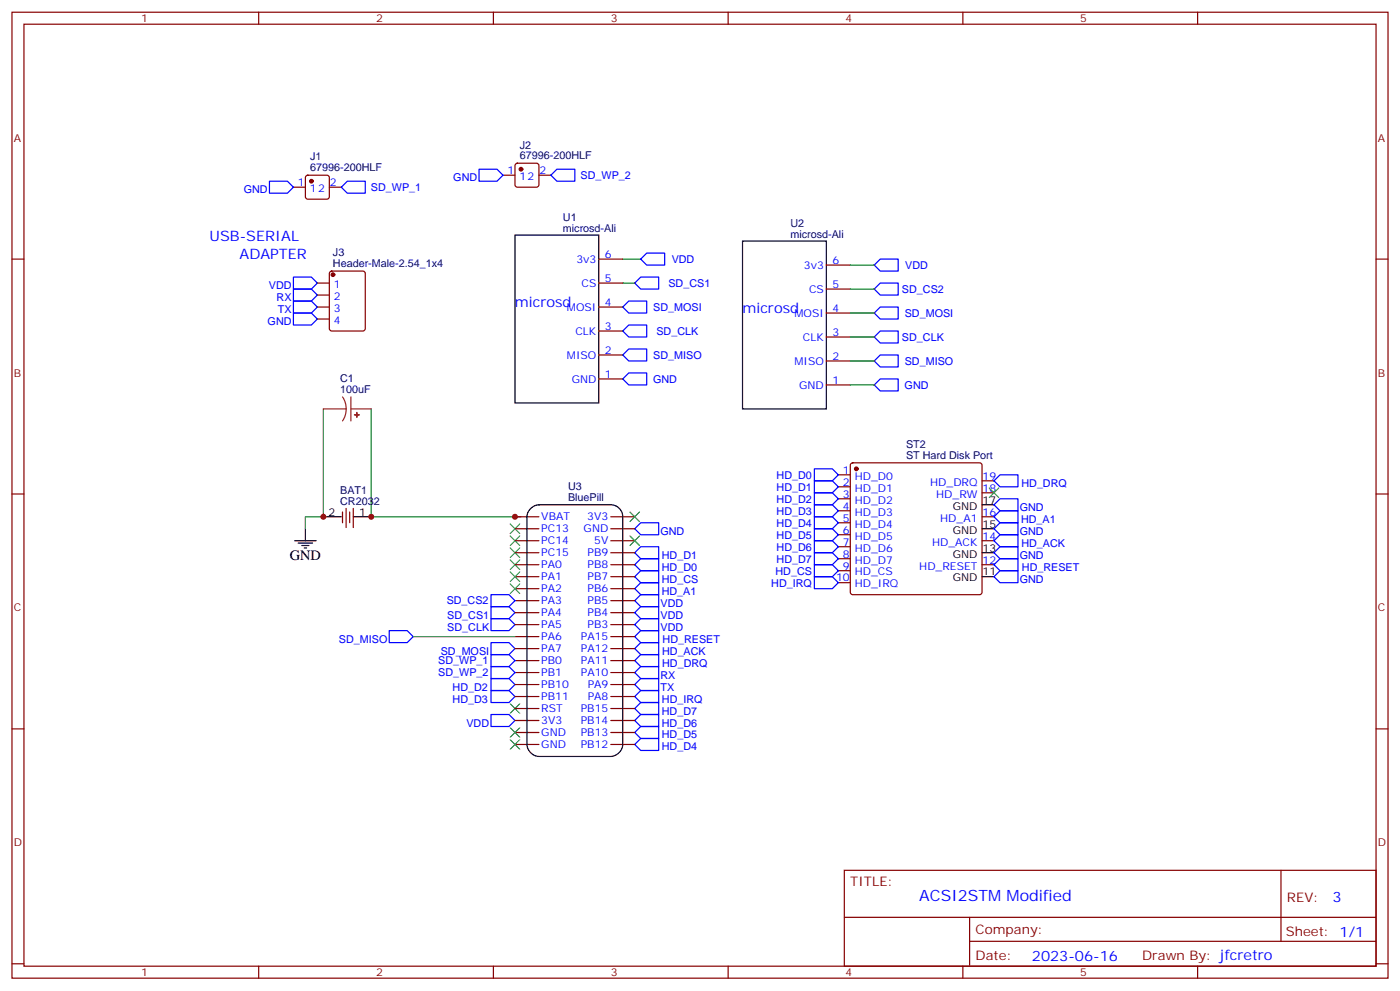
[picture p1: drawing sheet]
<svg xmlns="http://www.w3.org/2000/svg" width="412mm" height="292mm" viewBox="0 0 412 292" stroke-linecap="round" stroke-linejoin="round" font-family="sans-serif">
<g fill="none" stroke="#870000" stroke-width=".35">
<path d="M3.5 3.6h405.4v284.3h-405.4zM7.1 7.1h398.2v277.3h-398.2zM76.2 3.6v3.5M145.3 3.6v3.5M214.5 3.6v3.5M283.6 3.6v3.5M352.8 3.6v3.5M86.4 55.1h3.6M90.2 51.8l.5-.2h5.6l.5 .2 .2 .5v5.6l-.2 .5-.5 .2h-5.6l-.5-.2-.2-.5v-5.6zM97 55.1h3.5M148.2 51.6h3.5M151.9 48.3l.5-.3h5.6l.5 .3 .2 .5v5.6l-.2 .5-.5 .2h-5.6l-.5-.2-.2-.5v-5.6z"/>
<path d="M158.7 51.6h3.6M3.5 76.3h3.6M176.4 76.3h7M243.4 78h7.1M405.3 76.3h3.6M93.5 83.3h3.5M93.5 90.4h3.5M93.5 86.9h3.5M93.5 93.9h3.5M97.2 80l.5-.2h9.2l.6 .4 .1 16.5-.5 .7h-9.4l-.6-.4-.1-16.5zM176.4 83.3h7M176.4 90.4h7"/>
<path d="M176.4 97.4h7M243.4 85.1h7.1M243.4 92.1h7.1M243.4 99.2h7.1M176.4 104.5h7M176.4 111.5h7M243.4 106.3h7.1M243.4 113.3h7.1M246.9 139.8h3.6M250.7 136.4l.5-.2h37.4l.5 .2 .2 .5v37.4l-.3 .5-.4 .2h-37.4l-.5-.2-.2-.5v-37.4zM3.5 145.4h3.6M100.9 150.7v3.2"/>
<path d="M102 149.6v5.7M103 150.7v3.2M104.1 149.6v5.7M151.7 152.1h7M151.7 155.6h7M151.7 159.2h7M179.9 152.1h7.1M179.9 155.6h7.1M179.9 159.2h7.1M246.9 143.3h3.6M246.9 146.8h3.6M246.9 150.4h3.6"/>
<path d="M246.9 153.9h3.6M246.9 157.4h3.6M289.3 152.1h3.5M289.3 159.2h3.5M289.3 145.1h3.5M289.3 141.5h3.5M405.3 145.4h3.6M151.7 162.7h7M151.7 166.2h7M151.7 169.8h7M151.7 173.3h7M151.7 176.8h7"/>
<path d="M179.9 162.7h7.1M179.9 166.2h7.1M179.9 169.8h7.1M179.9 173.3h7.1M179.9 176.8h7.1M246.9 160.9h3.6M246.9 164.5h3.6M246.9 168h3.6M246.9 171.5h3.6M289.3 166.2h3.5M151.7 180.3h7M151.7 183.9h7"/>
<path d="M151.7 187.4h7M151.7 190.9h7M151.7 194.5h7M151.7 198h7M179.9 180.3h7.1M179.9 183.9h7.1M179.9 187.4h7.1M179.9 190.9h7.1M179.9 194.5h7.1M179.9 198h7.1M3.5 214.6h3.6M151.7 201.5h7"/>
<path d="M151.7 205h7M151.7 208.6h7M151.7 212.1h7M151.7 215.6h7M151.7 219.1h7M179.9 201.5h7.1M179.9 205h7.1M179.9 208.6h7.1M179.9 212.1h7.1M179.9 215.6h7.1M179.9 219.1h7.1M405.3 214.6h3.6"/>
<path d="M248.7 256.2h156.6v28.2h-156.6zM377.3 256.2v20.9M248.7 270h156.5M285.6 277.1h119.6M285.6 270v14.1M3.5 283.7h3.6M76.2 284.4v3.5M145.3 284.4v3.5M214.5 284.4v3.5M283.6 284.4v3.5M352.8 284.4v3.5M405.3 283.7h3.6"/>
</g>
<path d="M183.4 76.3h5.3M250.5 78h7M183.4 83.3h3.6M250.5 85.1h7M250.5 92.1h7M250.5 99.2h7M250.5 106.3h7M250.5 113.3h7M95.2 120.4v31.7h-5.2v3.5M109.4 120.4v31.7h44.1M121.7 187.4h30" fill="none" stroke="#008700" stroke-width=".35"/>
<g fill="none" stroke="#000" stroke-width=".35">
<path d="M151.7 69.2h24.7v49.4h-24.7zM218.7 71h24.7v49.4h-24.7zM86.8 159.2h6.3M87.8 159.9h4.3M90 155.6v3.6M95.2 152.1h5.3M104.1 152.1h5.3M156.4 149.6a3.6 3.6 0 0 1 2.3-1h21.2a3.5 3.5 0 0 1 3.5 3.5v67a3.8 3.8 0 0 1-3.5 3.6h-21.2a3.8 3.8 0 0 1-3.5-3.6v-67a3.5 3.5 0 0 1 1.2-2.5zM289.3 155.6h3.5M289.3 148.6h3.5M88.9 160.6h2.1M89.6 161.3h.7"/>
<path d="M289.3 169.8h3.5M289.3 162.7h3.5"/>
</g>
<g fill="none" stroke="#3c3" stroke-width=".35">
<path d="M150.3 154.2l2.8 2.9M150.3 157.8l2.8 2.8M153.1 154.2l-2.8 2.9M153.1 157.8l-2.8 2.8M185.6 150.7l2.8 2.8M185.6 157.8l2.8 2.8M188.4 150.7l-2.8 2.8M188.4 157.8l-2.8 2.8M291.4 143.7l2.8 2.8M294.2 143.7l-2.8 2.8M150.3 161.3l2.8 2.8M150.3 164.8l2.8 2.8"/>
<path d="M150.3 168.3l2.8 2.9M150.3 171.9l2.8 2.8M153.1 161.3l-2.8 2.8M153.1 164.8l-2.8 2.8M153.1 168.3l-2.8 2.9M153.1 171.9l-2.8 2.8M150.3 207.2l2.8 2.8M150.3 214.2l2.8 2.8M150.3 217.7l2.8 2.9M153.1 207.2l-2.8 2.8M153.1 214.2l-2.8 2.8M153.1 217.7l-2.8 2.9"/>
</g>
<g fill="none" stroke="#00f" stroke-width=".35">
<path d="M79.4 53.3h5.3l1.7 1.8-1.7 1.8h-5.3zM102.3 53.3h5.3v3.6h-5.3l-1.8-1.8zM141.1 49.8h5.3l1.8 1.8-1.8 1.7h-5.3zM164 49.8h5.3v3.5h-5.3l-1.7-1.7zM190.5 74.5h5.3v3.5h-5.3l-1.8-1.7zM259.3 76.3h5.3v3.5h-5.3l-1.8-1.8zM86.4 92.1h5.3l1.8 1.8-1.8 1.8h-5.3zM86.4 88.6h5.3l1.8 1.8-1.8 1.7h-5.3zM86.4 85.1h5.3l1.8 1.8-1.8 1.7h-5.3zM86.4 81.6h5.3l1.8 1.7-1.8 1.8h-5.3zM185.2 88.6h5.3v3.5h-5.3l-1.8-1.7zM185.2 95.7h5.3v3.5h-5.3l-1.8-1.8z"/>
<path d="M188.7 81.6h5.3v3.5h-5.3l-1.7-1.8zM259.3 97.4h5.3v3.6h-5.3l-1.8-1.8zM259.3 90.4h5.3v3.5h-5.3l-1.8-1.8zM259.3 83.3h5.3v3.6h-5.3l-1.8-1.8zM185.2 102.7h5.3v3.6h-5.3l-1.8-1.8zM185.2 109.8h5.3v3.5h-5.3l-1.8-1.8zM259.3 111.5h5.3v3.6h-5.3l-1.8-1.8zM259.3 104.5h5.3v3.5h-5.3l-1.8-1.7zM239.9 138h5.3l1.7 1.8-1.7 1.7h-5.3zM294.6 139.8h5.3v3.5h-5.3l-1.8-1.8zM188.7 153.9h5.3v3.5h-5.3l-1.7-1.8zM239.9 141.5h5.3l1.7 1.8-1.7 1.8h-5.3z"/>
<path d="M239.9 145.1h5.3l1.7 1.7-1.7 1.8h-5.3zM239.9 148.6h5.3l1.7 1.8-1.7 1.7h-5.3zM239.9 152.1h5.3l1.7 1.8-1.7 1.7h-5.3zM239.9 155.6h5.3l1.7 1.8-1.7 1.8h-5.3zM239.9 159.2h5.3l1.7 1.7-1.7 1.8h-5.3zM294.6 146.8h5.3v3.6h-5.3l-1.8-1.8zM294.6 150.4h5.3v3.5h-5.3l-1.8-1.8zM294.6 153.9h5.3v3.5h-5.3l-1.8-1.8zM294.6 157.4h5.3v3.5h-5.3l-1.8-1.7zM144.6 178.6h5.3l1.8 1.7-1.8 1.8h-5.3zM144.6 175h5.3l1.8 1.8-1.8 1.8h-5.3zM187 169.8l1.7-1.8h5.3v3.5h-5.3z"/>
<path d="M188.7 175h5.3v3.6h-5.3l-1.7-1.8zM188.7 164.5h5.3v3.5h-5.3l-1.7-1.8zM188.7 160.9h5.3v3.6h-5.3l-1.7-1.8zM188.7 171.5h5.3v3.5h-5.3l-1.7-1.7zM188.7 178.6h5.3v3.5h-5.3l-1.7-1.8zM239.9 162.7h5.3l1.7 1.8-1.7 1.7h-5.3zM239.9 166.2h5.3l1.7 1.8-1.7 1.8h-5.3zM239.9 169.8h5.3l1.7 1.7-1.7 1.8h-5.3zM294.6 168h5.3v3.5h-5.3l-1.8-1.7zM294.6 160.9h5.3v3.6h-5.3l-1.8-1.8zM294.6 164.5h5.3v3.5h-5.3l-1.8-1.8zM114.7 185.6h5.2l1.8 1.8-1.8 1.8h-5.2z"/>
<path d="M144.6 199.7h5.3l1.8 1.8-1.8 1.8h-5.3zM144.6 182.1h5.3l1.8 1.8-1.8 1.7h-5.3zM144.6 189.2h5.3l1.8 1.7-1.8 1.8h-5.3zM144.6 192.7h5.3l1.8 1.8-1.8 1.7h-5.3zM144.6 196.2h5.3l1.8 1.8-1.8 1.7h-5.3zM188.7 185.6h5.3v3.6h-5.3l-1.7-1.8zM188.7 189.2h5.3v3.5h-5.3l-1.7-1.8zM188.7 192.7h5.3v3.5h-5.3l-1.7-1.7zM188.7 196.2h5.3v3.5h-5.3l-1.7-1.7zM188.7 199.7h5.3v3.6h-5.3l-1.7-1.8zM188.7 182.1h5.3v3.5h-5.3l-1.7-1.7zM144.6 203.3h5.3l1.8 1.7-1.8 1.8h-5.3z"/>
<path d="M144.6 210.3h5.3l1.8 1.8-1.8 1.8h-5.3zM187 215.6l1.7-1.7h5.3v3.5h-5.3zM188.7 217.4h5.3v3.5h-5.3l-1.7-1.8zM188.7 210.3h5.3v3.6h-5.3l-1.7-1.8zM188.7 206.8h5.3v3.5h-5.3l-1.7-1.7zM188.7 203.3h5.3v3.5h-5.3l-1.7-1.8z"/>
</g>
<path d="M100.9 116.8l.8 1.7 .3 1.9M103.4 116.8v7.1M95.2 120.4h6.8M102 120.4l-.3 1.8-.8 1.7M103.4 120.4h6" fill="none" stroke="#8c2424" stroke-width=".35"/>
<g fill="#8c2424" stroke="#8c2424" stroke-width=".35">
<path d="M105.1 121.4v1.4z"/>
<path d="M104.4 122.1h1.4z"/>
</g>
<g fill="#870000" stroke="#870000" stroke-width=".35">
<circle cx="252.2" cy="138" r=".53"/>
<circle cx="91.7" cy="53.3" r=".53"/>
<circle cx="153.5" cy="49.8" r=".53"/>
<circle cx="98.1" cy="80.9" r=".53"/>
</g>
<g fill="#c00">
<circle cx="109.4" cy="152.1" r=".88"/>
<circle cx="95.3" cy="152.1" r=".88"/>
<circle cx="151.7" cy="152.1" r=".88"/>
</g>
<text font-size="4.6" fill="#00f" x="270.8" y="265.2">ACSI2STM Modified</text>
<g font-size="4.2" fill="#00f">
<text x="61.7" y="71">USB-SERIAL</text>
<text x="70.6" y="76.3">ADAPTER</text>
<text x="151.7" y="90.4">microsd</text>
<text x="218.7" y="92.1">microsd</text>
<text x="392.5" y="265.4">3</text>
<text x="304" y="282.8">2023-06-16</text>
</g>
<text font-size="4.2" x="85.4" y="164.8">GND</text>
<g font-size="3.9" fill="#800">
<text x="250.5" y="260.8">TITLE:</text>
<text x="379.1" y="265.4">REV:</text>
<text x="287.4" y="275">Company:</text>
<text x="378.7" y="275.6">Sheet: 1/1</text>
<text x="287.4" y="282.6">Date:</text>
<text x="336.4" y="282.7">Drawn By: jfcretro</text>
</g>
<g font-size="3.2" fill="#800">
<text x="41.6" y="6.6">1</text>
<text x="110.8" y="6.6">2</text>
<text x="179.9" y="6.6">3</text>
<text x="249.1" y="6.6">4</text>
<text x="318.2" y="6.6">5</text>
<text x="4.1" y="41.7">A</text>
<text x="405.9" y="41.7">A</text>
<text x="4.1" y="110.8">B</text>
<text x="405.9" y="110.8">B</text>
<text x="4.1" y="180">C</text>
<text x="405.9" y="180">C</text>
<text x="4.1" y="249.1">D</text>
<text x="405.9" y="249.1">D</text>
<text x="41.6" y="287.4">1</text>
<text x="110.8" y="287.4">2</text>
<text x="179.9" y="287.4">3</text>
<text x="249.1" y="287.4">4</text>
<text x="318.2" y="287.4">5</text>
</g>
<g font-size="3.2" fill="#000080">
<text x="91.4" y="47.2">J1</text>
<text x="153.1" y="46.9">67996-200HLF</text>
<text x="153.1" y="43.7">J2</text>
<text x="91.4" y="50.5">67996-200HLF</text>
<text x="165.8" y="65">U1</text>
<text x="165.8" y="68.2">microsd-Ali</text>
<text x="232.8" y="69.9">microsd-Ali</text>
<text x="232.8" y="66.7">U2</text>
<text x="98.1" y="75.4">J3</text>
<text x="98.1" y="78.7">Header-Male-2.54_1x4</text>
<text x="100.2" y="112.6">C1</text>
<text x="100.2" y="115.8">100uF</text>
<text x="266.9" y="132">ST2</text>
<text x="266.9" y="135.2">ST Hard Disk Port</text>
<text x="100.2" y="148.6">CR2032</text>
<text x="100.2" y="145.4">BAT1</text>
<text x="167.3" y="147.5">BluePill</text>
<text x="167.3" y="144.4">U3</text>
</g>
<g font-size="3.2" fill="#00f">
<text x="133.5" y="53.3">GND</text>
<text x="149.5" y="51.2">1</text>
<text x="153" y="53">12</text>
<text x="158.9" y="51.2">2</text>
<text x="171" y="52.7">SD_WP_2</text>
<text x="71.8" y="56.9">GND</text>
<text x="87.8" y="54.8">1</text>
<text x="91.3" y="56.5">12</text>
<text x="97.2" y="54.8">2</text>
<text x="109.3" y="56.2">SD_WP_1</text>
<text x="169.8" y="77.3">3v3</text>
<text x="178.2" y="75.9">6</text>
<text x="197.9" y="77.4">VDD</text>
<text x="245.2" y="77.7">6</text>
<text x="178.2" y="83">5</text>
<text x="236.8" y="79.1">3v3</text>
<text x="266.6" y="79.1">VDD</text>
<text x="79.2" y="85.1">VDD</text>
<text x="81.5" y="88.6">RX</text>
<text x="98.3" y="84.7">1</text>
<text x="98.3" y="88.3">2</text>
<text x="171.3" y="84.4">CS</text>
<text x="196.9" y="84.4">SD_CS1</text>
<text x="238.3" y="86.1">CS</text>
<text x="245.2" y="84.7">5</text>
<text x="265.7" y="86.2">SD_CS2</text>
<text x="78.8" y="95.7">GND</text>
<text x="81.8" y="92.1">TX</text>
<text x="98.3" y="91.8">3</text>
<text x="98.3" y="95.3">4</text>
<text x="167" y="91.4">MOSI</text>
<text x="178.2" y="90">4</text>
<text x="192.4" y="91.5">SD_MOSI</text>
<text x="234" y="93.2">MOSI</text>
<text x="245.2" y="91.8">4</text>
<text x="266.5" y="93.2">SD_MOSI</text>
<text x="169.5" y="98.5">CLK</text>
<text x="178.2" y="97.1">3</text>
<text x="193.4" y="98.5">SD_CLK</text>
<text x="236.5" y="100.3">CLK</text>
<text x="245.2" y="98.8">3</text>
<text x="265.7" y="100.3">SD_CLK</text>
<text x="167" y="105.6">MISO</text>
<text x="178.2" y="104.1">2</text>
<text x="192.4" y="105.6">SD_MISO</text>
<text x="234" y="107.3">MISO</text>
<text x="245.2" y="105.9">2</text>
<text x="266.5" y="107.4">SD_MISO</text>
<text x="168.4" y="112.6">GND</text>
<text x="178.2" y="111.2">1</text>
<text x="192.4" y="112.6">GND</text>
<text x="245.2" y="113">1</text>
<text x="235.4" y="114.4">GND</text>
<text x="266.5" y="114.4">GND</text>
<text x="228.8" y="141.1">HD_D0</text>
<text x="248.3" y="139.4">1</text>
<text x="248.3" y="142.9">2</text>
<text x="251.8" y="141.2">HD_D0</text>
<text x="274" y="142.9">HD_DRQ</text>
<text x="289.5" y="141.2">19</text>
<text x="300.9" y="143.3">HD_DRQ</text>
<text x="228.8" y="144.6">HD_D1</text>
<text x="228.8" y="148.1">HD_D2</text>
<text x="248.3" y="146.5">3</text>
<text x="251.8" y="144.7">HD_D1</text>
<text x="251.8" y="148.2">HD_D2</text>
<text x="275.8" y="146.5">HD_RW</text>
<text x="289.5" y="144.7">18</text>
<text x="159.5" y="153.2">VBAT</text>
<text x="173" y="153.2">3V3</text>
<text x="228.8" y="151.6">HD_D3</text>
<text x="228.8" y="155.2">HD_D4</text>
<text x="248.3" y="150">4</text>
<text x="248.3" y="153.5">5</text>
<text x="251.8" y="151.8">HD_D3</text>
<text x="251.8" y="155.3">HD_D4</text>
<text x="276.9" y="153.5">HD_A1</text>
<text x="289.5" y="151.8">16</text>
<text x="300.4" y="150.4">GND</text>
<text x="300.8" y="153.9">HD_A1</text>
<text x="159.5" y="156.7">PC13</text>
<text x="159.5" y="160.2">PC14</text>
<text x="171.9" y="156.7">GND</text>
<text x="175" y="160.2">5V</text>
<text x="194.6" y="157.4">GND</text>
<text x="228.8" y="158.6">HD_D5</text>
<text x="248.3" y="157.1">6</text>
<text x="248.3" y="160.6">7</text>
<text x="251.8" y="158.8">HD_D5</text>
<text x="274.5" y="160.6">HD_ACK</text>
<text x="289.5" y="158.8">14</text>
<text x="300.4" y="157.4">GND</text>
<text x="300.9" y="160.9">HD_ACK</text>
<text x="159.5" y="163.8">PC15</text>
<text x="159.5" y="167.3">PA0</text>
<text x="173.1" y="163.8">PB9</text>
<text x="173.1" y="167.3">PB8</text>
<text x="194.9" y="168">HD_D0</text>
<text x="194.9" y="164.5">HD_D1</text>
<text x="228.8" y="162.1">HD_D6</text>
<text x="228.8" y="165.7">HD_D7</text>
<text x="248.3" y="164.1">8</text>
<text x="248.3" y="167.6">9</text>
<text x="251.8" y="162.3">HD_D6</text>
<text x="251.8" y="165.9">HD_D7</text>
<text x="270.8" y="167.6">HD_RESET</text>
<text x="289.5" y="165.9">12</text>
<text x="300.4" y="164.5">GND</text>
<text x="301" y="168">HD_RESET</text>
<text x="159.5" y="170.8">PA1</text>
<text x="173.1" y="170.8">PB7</text>
<text x="195" y="171.5">HD_CS</text>
<text x="227.2" y="172.8">HD_IRQ</text>
<text x="228.4" y="169.3">HD_CS</text>
<text x="246.3" y="171.2">10</text>
<text x="251.8" y="169.4">HD_CS</text>
<text x="251.8" y="172.9">HD_IRQ</text>
<text x="300.4" y="171.5">GND</text>
<text x="131.6" y="177.9">SD_CS2</text>
<text x="159.5" y="174.3">PA2</text>
<text x="159.5" y="177.9">PA3</text>
<text x="173.1" y="174.3">PB6</text>
<text x="173.1" y="177.9">PB5</text>
<text x="194.6" y="178.6">VDD</text>
<text x="194.9" y="175">HD_A1</text>
<text x="131.8" y="182.1">SD_CS1</text>
<text x="131.8" y="185.6">SD_CLK</text>
<text x="159.5" y="181.4">PA4</text>
<text x="159.5" y="184.9">PA5</text>
<text x="173.1" y="181.4">PB4</text>
<text x="173.1" y="184.9">PB3</text>
<text x="194.6" y="182.1">VDD</text>
<text x="194.6" y="185.6">VDD</text>
<text x="99.8" y="189.2">SD_MISO</text>
<text x="159.5" y="188.5">PA6</text>
<text x="159.5" y="192">PA7</text>
<text x="171.1" y="188.5">PA15</text>
<text x="171.1" y="192">PA12</text>
<text x="195.2" y="189.2">HD_RESET</text>
<text x="129.1" y="195.6">SD_WP_1</text>
<text x="129.8" y="192.7">SD_MOSI</text>
<text x="159.5" y="195.5">PB0</text>
<text x="171.1" y="195.5">PA11</text>
<text x="195" y="192.7">HD_ACK</text>
<text x="195.1" y="196.2">HD_DRQ</text>
<text x="129.1" y="199.1">SD_WP_2</text>
<text x="133.3" y="203.3">HD_D2</text>
<text x="159.5" y="199">PB1</text>
<text x="159.5" y="202.6">PB10</text>
<text x="171.1" y="199">PA10</text>
<text x="173.1" y="202.6">PA9</text>
<text x="194.6" y="199.7">RX</text>
<text x="194.6" y="203.3">TX</text>
<text x="133.3" y="206.8">HD_D3</text>
<text x="159.5" y="206.1">PB11</text>
<text x="159.5" y="209.6">RST</text>
<text x="171.1" y="209.6">PB15</text>
<text x="173.1" y="206.1">PA8</text>
<text x="195" y="206.8">HD_IRQ</text>
<text x="137.4" y="213.9">VDD</text>
<text x="159.5" y="213.1">3V3</text>
<text x="171.1" y="213.1">PB14</text>
<text x="194.9" y="213.9">HD_D6</text>
<text x="194.9" y="210.3">HD_D7</text>
<text x="159.5" y="216.7">GND</text>
<text x="159.5" y="220.2">GND</text>
<text x="171.1" y="216.7">PB13</text>
<text x="171.1" y="220.2">PB12</text>
<text x="194.9" y="220.9">HD_D4</text>
<text x="194.9" y="217.4">HD_D5</text>
</g>
<g font-size="3.2">
<text x="289.5" y="148.2">17</text>
<text x="96.8" y="151.8">2</text>
<text x="105.8" y="151.8">1</text>
<text x="280.7" y="150">GND</text>
<text x="289.5" y="155.3">15</text>
<text x="280.7" y="157.1">GND</text>
<text x="280.7" y="164.1">GND</text>
<text x="289.5" y="162.3">13</text>
<text x="280.7" y="171.2">GND</text>
<text x="289.5" y="169.4">11</text>
</g>
</svg>
